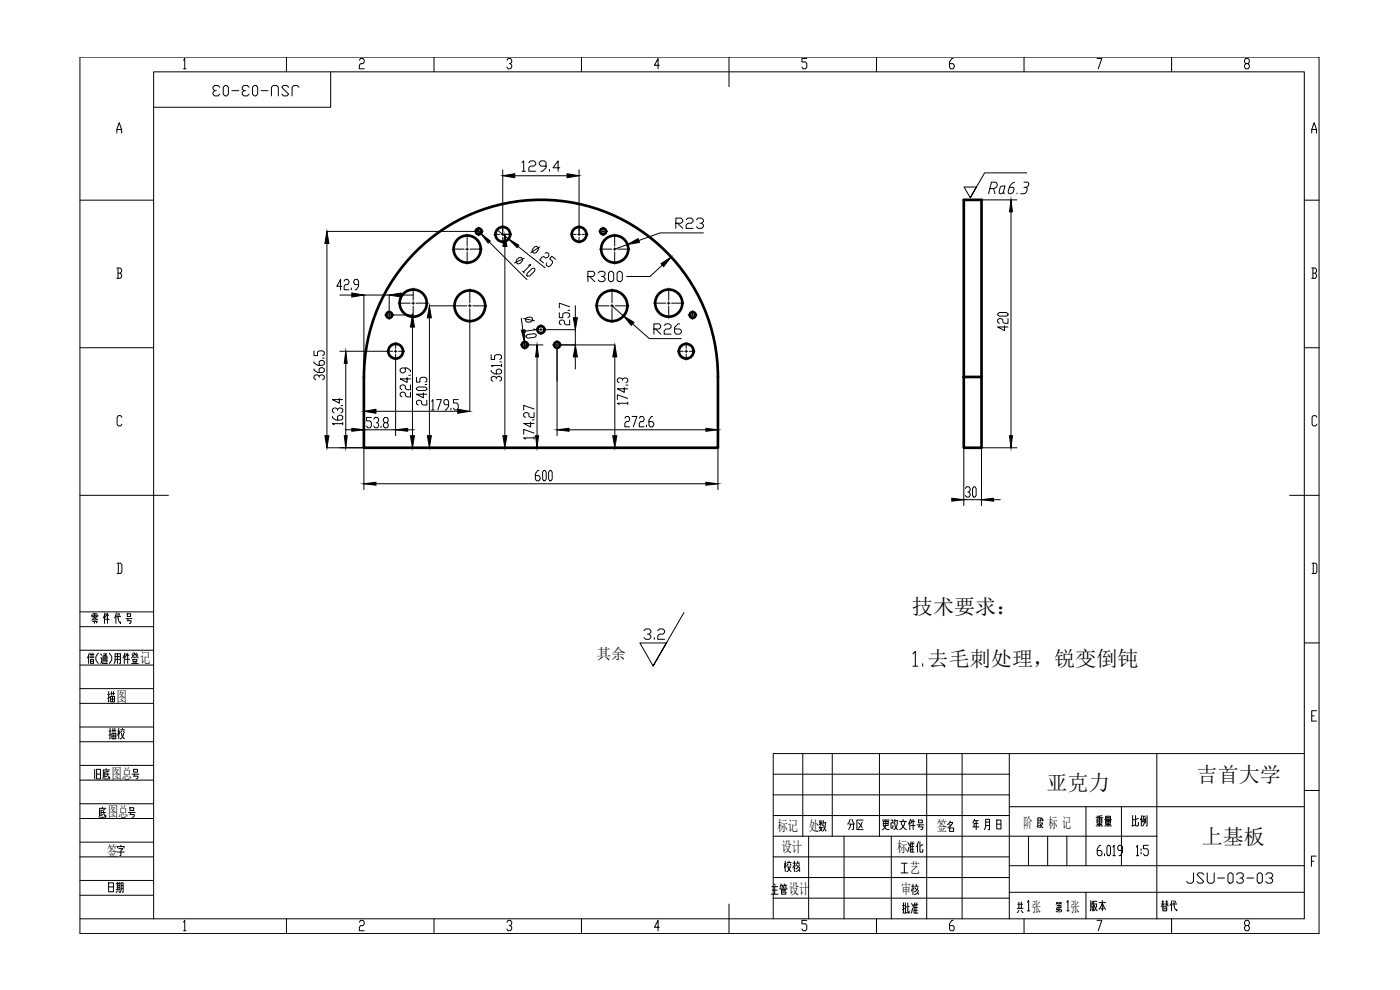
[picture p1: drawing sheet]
<svg xmlns="http://www.w3.org/2000/svg" width="420mm" height="297mm" viewBox="0 0 420 297" stroke-linecap="round" stroke-linejoin="round" font-family="sans-serif">
<!-- layer: 5 -->
<g fill="none" stroke="#000" stroke-width=".3">
<path d="M86 17.1v4.5M130.2 17.1v4.5M174.5 17.1v4.5M218.8 17.1v8.9M263 17.1v4.5M307.3 17.1v4.5M351.6 17.1v4.5M99.2 21.6v10.6h-53.1M24 60.1h22.1M391.4 60.1h4.5M24 104.3h22.1M391.4 104.3h4.5"/>
<path d="M24 148.6h26.6M387 148.6h8.9M391.4 192.9h4.5M391.4 226.1h-159.3v49.6M391.4 237.2h4.5M24 275.7h367.4v-254.1h-345.3v254.1M86 275.7v4.4M130.2 275.7v4.4M174.5 275.7v4.4M218.8 271.3v8.8M263 275.7v4.4M307.3 275.7v4.4"/>
<path d="M351.6 275.7v4.4"/>
</g>
<!-- layer: 9 -->
<path d="M24 17.1h371.9v263h-371.9z" fill="none" stroke="#000" stroke-width=".3"/>
<!-- layer: 10 -->
<g fill="none" stroke="#000" stroke-width=".3">
<path d="M55.1 18.1l.3-.5v3M107.9 18.1l.3-.5h.8l.3 .5v.5l-.3 .5h-.8l-.3 .5v1h1.4M152.1 18.1l.4-.5h.7l.4 .5v.5l-.4 .5h-.3M153.2 19.1l.4 .5v.5l-.4 .5h-.7l-.4-.5M197.9 19.6h-1.5l1.1-2v3M242.1 17.6h-1.4v1h1.1l.3 .5v1l-.3 .5h-.8l-.3-.5M286 17.6h-.3l-.7 1v1.5l.3 .5h.7l.4-.5v-.5l-.4-.5h-1M329.2 17.6h1.5l-1.1 3M373.9 19.1l-.4-.5v-.5l.4-.5h.7l.4 .5v.5l-.4 .5h-.7l-.4 .5v.5l.4 .5h.7l.4-.5v-.5l-.4-.5M35.1 39.9v-1l.7-2.1 .7 2.1v1M35.1 38.9h1.4M55.1 20.6h.7"/>
<path d="M393.7 39.9v-1l.7-2.1 .7 2.1v1M393.7 38.9h1.4M303.4 60v74.4M98.1 69.4h44.7M98.1 73.1v57.6M135.7 74.7h3.6M140.2 74.3v.4h-.5M140.2 70.2v3.7M140.2 75.6v3.7M140.6 74.7h-.4v.5M141.1 74.7h3.6M143 68.8l15.1 15.1"/>
<path d="M143.7 69v.4h-.5M143.7 68.1v.4M143.7 70.3v.5M144.1 69.4h-.4v.5M144.6 69.4h.4M148.2 70.3h1.8M149.1 68.9l14.5 11.4M150.9 69.9v.4h-.5M150.9 67.7v1.7M150.9 71.2v1.8M151.3 70.3h-.4v.5M151.5 70.3h2"/>
<path d="M151.5 73.9v56.8M155 78l.7-.7 .6-.1 .6 .5-.2 .6-.7 .8-.6 .1-.5-.5zM157.3 77.5l-2.9 1.4M158.7 79.6l.6-.2-2.2 2.2M160.4 74.1l.6-.2 .6 .4-.1 .7-.6 .8-.6 .2-.6-.5 .1-.6zM162 74.1l-2.7 1.7M163.6 76l.6-.2 .5 .4v.6l-.3 .4-.6 .2-.6-.4-.6 .2-.6 .8 1.1 .9M166.7 77.8l-1.1-.9-.6 .8 .8 .7v.6l-.7 .8-.6 .2-.6-.4 .1-.7M171.1 70.3h1.8M173.8 69.9v.4h-.4M173.8 67.7v1.7M173.8 71.2v1.8"/>
<path d="M174.2 70.3h-.4v.5M174.7 70.3h1.8M179.7 69.4h.4M180 74.7h3.6M181 69v.4h-.4M181 68.1v.4M181 70.3v.5M181.4 69.4h-.4v.5M181.9 69.4h.4M184.5 74.3v.4h-.5M184.5 70.2v3.7M184.5 75.6v3.7"/>
<path d="M184.9 74.7h-.4v.5M185.4 74.7h3.6M35.1 80.4h1l.4 .5v.6l-.4 .5M35.4 82h.7l.4 .5v.5l-.4 .5h-1M35.4 80.4v3.1M102 88.5h3.6M102.6 85.9h-1.5l1.1-2.1v3.1M103.3 84.4l.3-.6h.8l.3 .6v.5l-.3 .5h-.8l-.3 .5v1h1.4M105.4 86.4v.5M107.6 85.4h-1.1l-.3-.5v-.5l.3-.6h.8l.3 .6v1.5l-.7 1h-.4M115.5 94.5h.4M116.8 94.1v.4h-.4"/>
<path d="M116.8 93.6v-5.1h-7.6v24.5M116.8 95.4v.4M117.2 94.5h-.4v.5M117.7 94.5h6.1M119.5 91h3.6M120.4 88.5h3.6M123.8 98.1v32.6M124 90.5v.5h-.4M124 86.4v3.7M124 91.8v3.7M124.4 91h-.4v.4M124.9 91h3.6"/>
<path d="M128.9 91.8h11.2M128.9 95.4v35.3M141 91.3v.5h-.4M141 86.7v4.2M141 92.6v30.8M141.4 91.8h-.4v.4M141.9 91.8h4.2M156.4 95.5l1.2 8.9M156.8 81.4l.5 .5M157.2 95.6l3.2 .7M157.6 99l.1 .7M157.7 95.7l.5-.4 1-.2 .6 .3 .1 .7-.5 .5-1 .1-.6-.3z"/>
<path d="M158.2 82l1.5-1.4 .6-.1 .3 .2-.1 .6-1.5 1.5-.6 .1-.3-.3zM160.2 98.7l.5 .3-3 .4M160.8 98.9h.6M162.3 98.5v.4h-.4M162.3 97.4v.6M162.3 99.8v.6M162.8 98.9h-.5v.5M163.2 98.9h9.5v4.6M167.9 93.8v1.5h1v-1.1l.5-.4h1l.6 .4v.7l-.6 .4M170.4 93.1h.6M171 96v1.5h-1.1l-.5-.4v-.7l-.5-.4h-.5l-.5 .4v.7l.5 .4M171 92l-3.1-1v1.4"/>
<path d="M172.7 91.7v3.6M178.6 91.8h4.2M183.7 91.3v.5h-.5M183.7 86.7v4.2M183.7 92.6v4.2M184.1 91.8h-.4v.4M184.6 91.8h4.1M196.2 91h3.6M200.7 90.5v.5h-.5M200.7 86.4v3.7M200.7 91.8v3.7M201.1 91h-.4v.4"/>
<path d="M201.6 91h3.6M206.5 94.5h.5M207.9 94.1v.4h-.5M207.9 93.2v.4M207.9 95.4v.4M208.3 94.5h-.4v.5M208.8 94.5h.4M299.4 94.1l.5-.3h2.1l.5 .3v.4l-.5 .4h-2.1l-.5-.4zM301.5 97.8v1.4l-2.1-1.1h3.1M302.5 95.6v1.4h-1l-.5-.3v-.8l-.6-.3h-.5l-.5 .3v.8l.5 .3M393.7 80.4h1l.4 .5v.6l-.4 .5M394 82h.7l.4 .5v.5l-.4 .5h-1"/>
<path d="M394 80.4v3.1M94.2 110.7v.3l1.1 .8h1.5l.5-.4v-.7l-.5-.4h-.5l-.5 .4v1.1M94.2 108.5v.4l1.1 .7h1.5l.5-.4v-.7l-.5-.4h-.5l-.5 .4v1.1M94.2 105.3v1.4h1.1v-1.1l.5-.3h1l.5 .3v.7l-.5 .4M95.8 113.2v-.4l-.5-.3h-.6l-.5 .3v.8l.5 .3M95.8 112.8l.5-.3h.5l.5 .3v.8l-.5 .3M96.8 107.4h.5M101.8 119.5v1.5l-2-1.1h3.1M102 105.4h15.8M103.8 105.4v29M109.2 113.1v10.3M118.7 105v.4h-.4"/>
<path d="M118.7 102.8v1.7M118.7 106.3v24.4M119.2 105.4h-.5v.4M119.6 105.4h1.8M121.7 110.4v1.1l-.6 .4h-.5l-.5-.4v-.7l.5-.4h1.6l1 .8v.3M122.2 113.3v1.5l-2.1-1.1h3.1M122.7 112.6h.5M123.2 117.7v1.4h-1l-.5-.4v-.7l-.6-.3h-.5l-.5 .3v.7l.5 .4M123.2 115.5v1.4h-1l-.5-.3v-.7l-.6-.4h-.5l-.5 .4v.7l.5 .3M125 116.5l.5-.4h2.1l.5 .4v.3l-.5 .4h-2.1l-.5-.4zM125 113.2v1.5h1v-1.1l.5-.4h1.1l.5 .4v.7l-.5 .4M127 117.9v1.5l-2-1.1h3.1"/>
<path d="M127.6 115.4h.5M131 119.9h1.5l-1.1 3.1M137.5 119.9h-1.4v1h1.1l.3 .5v1.1l-.3 .5h-.8l-.3-.5M147.4 111.1v.4l1 .7h1.6l.5-.4v-.7l-.5-.3h-.5l-.5 .3v1.1M147.4 106.4v1.5h1v-1.1l.6-.4h1l.5 .4v.7l-.5 .4M149 113.7v-.4l-.6-.4h-.5l-.5 .4v.7l.5 .4M149 113.3l.5-.4h.5l.5 .4v.7l-.5 .4M150 108.6h.5M150.5 109.7h-3.1l.5 .3M150.5 109.3v.7M156.2 103.5h.4M157.5 103v.5h-.4"/>
<path d="M157.5 102.2v.4M157.5 104.4v.4M157.8 100.8l.5-.4 2.1-.3 .5 .3 .1 .4-.5 .4-2 .3-.6-.3zM157.9 103.5h-.4v.4M158.4 103.5h4.5M161.2 103.5v30.9M165.8 103.5h.5M167.2 103v.5h-.5M167.2 102.2v.4M167.2 104.4v26.3M167.6 103.5h-.4v.4M168.1 103.5h16.4"/>
<path d="M172.7 107.1v3.6M184.5 107.1v23.6M186.8 114.1v-.3l-.5-.4h-.5l-.5 .4v.7l.5 .3M186.8 113.8l.6-.4h.5l.5 .4v.7l-.5 .3M187.4 116.3v1.4l-2.1-1h3.1M187.9 115.6h.5M188.4 119.5l-3.1-1v1.4M203.3 105.4h1.7M205.9 105v.4h-.4M205.9 102.8v1.7M205.9 106.3v1.8M206.4 105.4h-.5v.4"/>
<path d="M206.8 105.4h1.8M36.6 125.2l-.4-.5h-.7l-.4 .5v2.1l.4 .5h.7l.4-.5M98.1 134.4h53.4M99.8 125v.3l1 .7h1.5l.6-.3v-.7l-.6-.4h-.5l-.5 .4v1M101.3 123.1v-.3l-.5-.4h-.5l-.5 .4v.7l.5 .4M101.3 122.8l.5-.4h.5l.6 .4v.7l-.6 .4M102.3 121.7h.6M102.9 127.1h-3.1l.5 .4M102.9 126.8v.7M103.6 129h20.8M109.2 134.4v12.5M111.4 125.3h-1.4v1h1.1l.3 .5v1l-.3 .6h-.7l-.4-.6"/>
<path d="M112.2 125.8l.4-.5h.7l.3 .5v.5l-.3 .5h-.4M112.8 123.4h24.6M113.3 126.8l.3 .5v.5l-.3 .6h-.7l-.4-.6M114.3 127.8v.6M115.4 126.8l-.3-.5v-.5l.3-.5h.7l.4 .5v.5l-.4 .5h-.7l-.3 .5v.5l.3 .6h.7l.4-.6v-.5l-.4-.5M128.1 120.1v1.4h-1.1l-.5-.3v-.8l-.5-.3h-.5l-.5 .3v.8l.5 .3M129.6 120.4l.3-.5v3.1M129.6 123h.7M134.6 121.4h-1.1l-.3-.5v-.5l.3-.5h.8l.3 .5v1.5l-.7 1.1h-.4M135.3 122.5v.5M159.2 126.7v1.4l-2-1.1h3.1M159.8 126h.5"/>
<path d="M160.3 131.4h-3.1l.5 .3M160.3 129.9l-3.1-1.1v1.5M160.3 123.8v1.5h-1.1l-.5-.4v-.8l-.5-.3h-.5l-.5 .3v.8l.5 .4M160.3 122.7l-3.1-1.1v1.5M160.3 131v.7M167.2 129h48.3M184.5 134.4h30.9M187.5 125.5l.4-.5h.7l.4 .5v.5l-.4 .5h-.7l-.4 .5v1.1h1.5M188.4 121h-3.1l.5 .4M188.4 120.6v.8M189.7 125h1.4l-1 3.1M191.9 125.5l.3-.5h.7l.4 .5v.5l-.4 .5h-.7l-.3 .5v1.1h1.4"/>
<path d="M194 127.5v.6M195.8 125h-.3l-.7 1v1.5l.3 .6h.7l.4-.6v-.5l-.4-.5h-1M215.5 134.4v12.5M289.2 134.4v17.3M305.2 134.4h-10.6v17.3M395.2 125.2l-.3-.5h-.8l-.3 .5v2.1l.3 .5h.8l.3-.5M109.2 145.1h106.3M161.7 141.1h-.3l-.7 1.1v1.5l.3 .6h.7l.4-.6v-.5l-.4-.5h-1M163.2 141.1h.4l.3 .6v2l-.3 .6h-.4l-.4-.6v-2zM165 141.1h.4l.3 .6v2l-.3 .6h-.4l-.4-.6v-2zM286.5 149.9h13.7M35.1 169h1.1l.4 .5v2.1l-.4 .5h-1.1"/>
<path d="M35.5 169v3.1M393.8 169h1.1l.3 .5v2.1l-.3 .5h-1.1M394.1 169v3.1M24 199.5h22.1M24 195.1h22.1M24 188h22.1M24 183.6h22.1M26.6 196.6v2.5M26.7 196l-.5 1.4M26.9 197.2h1.3M27 196.4h1.2M27.2 197.8h.9v1.3h-.9z"/>
<path d="M27.2 198.4h.9M27.3 196v1.2M27.5 186l.6-.2 .3-.6 .4 .6 .5 .2M27.5 185v-.4h1.8v.4M27.8 186.4h1.3l-.2 .4M27.8 185.4h.3M27.8 185h.4M27.8 184.2h1.3M27.9 196v1.2M28.2 186h.5M28.3 186.4v.7M28.4 184.2v1"/>
<path d="M28.7 185h.4M28.8 185.4h.3M29.5 196l-.7 1v1l.7 1.1M30.2 197.4h.3v1.3l-.3 .4M30.2 196.2l.3 .4M30.5 198.7l.3 .4h1.4M30.9 198.7v-1.9h1.2l-.2 1.9M30.9 197.4h1.2M30.9 198h1.2M31.1 196.2h.8l-.4 .6v1.9M31.4 184.6v2.5M31.4 196.6l.1 .2"/>
<path d="M31.5 183.9l-.5 1.5M31.6 185.8h1.2M31.9 184.6l-.3 .6M31.9 184.2v.4h.7M32.2 183.9v3.2M32.8 196l.7 1v1l-.7 1.1M34.3 199.1l.3-.7v-2.2h1.5v2.9h-.2M34.6 197.8h1.5M34.6 197h1.5M34.8 184.6v2.5M34.9 183.9l-.5 1.5M35 185h1.2"/>
<path d="M35.3 196.2v2.9M35.4 183.9l.3 2.5 .5 .7v-.5M35.8 184.2l.1 .4M37.3 196.6v2.5M37.5 196l-.6 1.4M37.6 197.8h1.3M37.8 185.6h1.8M37.9 196.6l-.3 .6M37.9 196.2v.4h.8M38.2 184.2h1v.8h-1zM38.2 186.2h1.1l-.2 .9h-.3M38.3 196v3.1"/>
<path d="M38.4 185.6l-.1 .6M39.5 199.1h2M39.6 196.4l.3 .4M39.8 196h.7v.2l-1 1.2M39.9 197.8h1.2v.6h-1.2zM40.1 197.2h.8M40.2 198.4v.7M40.5 196.2l1 1.2M40.8 198.4v.7M41.1 196l-.3 .4M41.3 196.4l-.2 .4M24 211h22.1"/>
<path d="M24 206.6h22.1M24 218.1h22.1M393.7 214.8h.7M395.1 213.2h-1.4v3.2h1.4M24 222.6h22.1M24 234.1h22.1M24 229.6h22.1M232.1 232.3h70.8M232.1 238.5h70.8M240.9 226.1v24.8M249.8 226.1v24.8M263.9 226.1v24.8"/>
<path d="M278.1 226.1v49.6M288.7 226.1v49.6M302.9 226.1v49.6M347.2 226.1v49.6M24 245.6h22.1M24 241.2h22.1M24 257.1h22.1M24 252.7h22.1M35.2 254.4v-.4h2.1v.4M35.2 255.7h2.1M35.7 254.6h1.1l-.5 .7v1.4h-.3M36.3 253.6v.4"/>
<path d="M232.1 257.1h70.8M232.1 244.7h70.8M232.1 250.9h115.1M242.7 250.9v24.8M245.9 246.9h.8M245.9 248.3h1M245.9 246.2l.1 .3M246.2 247.9l-.2 .6 .7 .9M246.3 246.2v1.5M246.6 247.3l-.3-.4-.4 .6M246.6 248.3l-.1 .6-.6 .5M246.7 246.2l-.1 .3"/>
<path d="M247.2 247.7l.7 1.7M247.2 246.9h.7M247.2 246.2l-.3 1.5M247.7 246.9l-.1 1.4-.6 1.1M253.3 250.9v24.8M267.5 250.9v24.8M285 246.8h.9v.2l-.6 .8-.9 .6M285 248.4h1.2v1.1h-1.2zM285 247.4l.3 .4M285.2 246.3l-.5 .9-.4 .2M292 248.1h1.8M292.3 246.2h1.3"/>
<path d="M292.5 245.8l-.5 1.1M293 246.2v2.7M293.5 247.1h-1.2v1M295.4 248.9l.4-1v-2.1h1.2v3.1h-.4M295.8 246.7h1.2M295.8 247.7h1.2M299.1 246h1.3v2.7h-1.3zM299.1 247.3h1.3M302.9 242h88.5M302.9 259.7h88.5M311.5 246.1h.5M311.5 246.9h.5"/>
<path d="M312 247.7l-.8 .2M312.1 245.3l-.6 .2v2.9M312.2 246.9h.7v.2l-.4 .8-.5 .5M312.2 247.3l.8 1.1M313 245.9v.4h-.3v-.8h-.3l-.3 1M325.9 242v17.7M330.4 253.6h-.4l-.7 1.1v1.5l.4 .5h.7l.3-.5v-.5l-.3-.5h-1.1M331.5 256.2v.5M332.6 253.6h.3l.4 .6v2l-.4 .5h-.3l-.4-.5v-2zM334 254.2l.4-.6v3.1M334 256.7h.7M336.6 242v17.7"/>
<path d="M336.9 255.2h-1.1l-.4-.5v-.5l.4-.6h.7l.4 .6v1.5l-.7 1h-.4M341 254.2l.4-.6v3.1M341 256.7h.7M342.5 254.7v.5M342.5 255.7v.5M344.6 253.6h-1.4v1.1h1.1l.3 .5v1l-.3 .5h-.8l-.3-.5M393.6 258.4h.7M395 256.9h-1.4v3.1M24 264.2h22.1M24 268.6h22.1M55.1 276.7l.3-.6v3.2M55.1 279.3h.7"/>
<path d="M107.9 276.7l.3-.6h.8l.3 .6v.5l-.3 .5h-.8l-.3 .5v1.1h1.4M152.1 276.7l.4-.6h.7l.4 .6v.5l-.4 .5h-.3M153.2 277.7l.4 .5v.5l-.4 .6h-.7l-.4-.6M197.9 278.2h-1.5l1.1-2.1v3.2M231.5 268.3h2M231.6 266h1.8M231.8 267.1h1.4M232.1 263.3h70.8M232.1 269.5h70.8M232.4 265.2l.2 .4M232.5 266v2.3M234.1 266.9v-.4h2v.4"/>
<path d="M234.4 265.2l-.3 .8M234.4 265.6h.6M234.5 267.3h1.2v-.4h-1.2v1.4h1.3v-.6h-1.3M234.7 265.6l.1 .4M235.1 266.2v.3M235.4 265.2l-.3 .8M235.4 265.6h.7M235.7 265.6l.1 .4M242.1 276.1h-1.4v1.1h1.1l.3 .5v1l-.3 .6h-.8l-.3-.6M273.6 265.9h.7M273.7 266.7l-.1 .7M274 265.3v3.1"/>
<path d="M274.1 266.5l.2 .2M274.6 266.3l.4 .6M274.6 265.9h1M275 265.3v.6M275.4 266.3a1.21 1.21 0 0 1-1 1.3M275.6 267.2a1.14 1.14 0 0 1-1.2 1.2M286 276.1h-.3l-.7 1.1v1.5l.3 .6h.7l.4-.6v-.5l-.4-.5h-1M302.9 267.7h88.5M329.2 276.1h1.5l-1.1 3.2M373.9 277.7l-.4-.5v-.5l.4-.6h.7l.4 .6v.5l-.4 .5h-.7l-.4 .5v.5l.4 .6h.7l.4-.6v-.5l-.4-.5"/>
</g>
<!-- layer: SLD-0 -->
<path d="M308.7 250.9v8.8M314.4 250.9v8.8M320.2 250.9v8.8" fill="none" stroke="#000" stroke-width=".3"/>
<!-- layer: 0 -->
<g fill="none" stroke="#000" stroke-width=".8">
<path d="M124.8 75.5a53.1 53.1 0 0 1 57.9-11.5 53.1 53.1 0 0 1 32.8 49.1v21.3h-106.3v-21.3a53.1 53.1 0 0 1 15.6-37.6zM289.2 113.1h5.4v21.3h-5.4v-74.4h5.4v53.1"/>
<circle cx="140.2" cy="74.7" r="4.1"/>
<circle cx="143.7" cy="69.4" r=".88"/>
<circle cx="150.9" cy="70.3" r="2.21"/>
<circle cx="173.8" cy="70.3" r="2.21"/>
<circle cx="181" cy="69.4" r=".88"/>
<circle cx="184.5" cy="74.7" r="4.1"/>
<circle cx="116.8" cy="94.5" r=".88"/>
<circle cx="124" cy="90.9" r="4.1"/>
<circle cx="141" cy="91.8" r="4.6"/>
<circle cx="162.3" cy="98.9" r="1.07"/>
<circle cx="183.7" cy="91.8" r="4.6"/>
<circle cx="200.7" cy="90.9" r="4.1"/>
<circle cx="207.9" cy="94.5" r=".88"/>
<circle cx="118.7" cy="105.4" r="2.21"/>
<circle cx="157.5" cy="103.5" r=".88"/>
<circle cx="167.2" cy="103.5" r=".88"/>
<circle cx="205.9" cy="105.4" r="2.21"/>
</g>
<!-- layer: 10 -->
<g fill="#000" stroke="#000" stroke-width=".3">
<path d="M303.4 60l.5 3.6h-.9zM98.1 69.4l.6 3.7h-1.2zM144.3 70.1l2.9 2.2-.7 .6zM151.5 70.3l.6 3.6h-1.2zM152.6 71.7l3.1 1.9-.5 .7zM105.6 87.9l3.6 .6-3.6 .6zM116.8 88.5l3.6-.6v1.2zM123.8 94.5l.6 3.6h-1.2zM128.9 91.8l.6 3.6h-1.2zM172.1 95.3h1.2l-.6 3.6zM103.8 105.4l.4 3.6h-.9zM156.5 99.1l.9-.1v3.6z"/>
<path d="M161.2 103.5l.4 3.6h-.9zM172.7 103.5l.6 3.6h-1.2zM184.5 103.5l.6 3.6h-1.2zM97.5 130.7h1.2l-.6 3.7zM103.3 130.7h.9l-.4 3.7zM105.6 128.5l3.6 .5-3.6 .4zM109.2 123.4l3.6-.6v1.2zM118.7 129l3.7-.5v.9zM123.2 130.7h1.2l-.6 3.7zM128.3 130.7h1.2l-.6 3.7zM137.4 122.8l3.6 .6-3.6 .6zM150.9 130.7h1.2l-.6 3.7z"/>
<path d="M160.7 130.7h.9l-.4 3.7zM167.2 129l3.6-.5v.9zM183.9 130.7h1.2l-.6 3.7zM211.8 128.5l3.7 .5-3.7 .4zM303 130.7h.9l-.5 3.7zM109.2 145.1l3.6-.4v.9zM211.8 144.7l3.7 .4-3.7 .5zM285.6 149.5l3.6 .4-3.6 .5zM294.6 149.9l3.6-.4v.9z"/>
</g>
<!-- layer: 0 -->
<g fill="none" stroke="#000" stroke-width=".3">
<path d="M150.9 51v19.3M154.5 52.7h15.7M156.7 48.8l.5-.5v3.1M156.7 51.4h1M158.7 48.8l.5-.5h1.1l.5 .5v.5l-.5 .5h-1.1l-.5 .5v1.1h2.1M163.9 49.8h-1.6l-.5-.5v-.5l.5-.5h1.1l.5 .5v1.5l-1.1 1.1h-.5M164.9 50.8v.6M168 50.3h-2l1.5-2v3.1M173.8 51v19.3M188.3 73.4l-3.8 1.3M198.8 79.6l-3.7 3.4h-7M202.8 67h1.6l.5-.5v-.6l-.5-.5h-1.6v3.1"/>
<path d="M203.3 67l1.6 1.5M205.9 65.9l.5-.5h1.1l.5 .5v.6l-.5 .5h-1.1l-.5 .5v1h2.1M209 65.9l.5-.5h1.1l.5 .5v.6l-.5 .5h-.5M210.6 67l.5 .5v.5l-.5 .5h-1.1l-.5-.5M211.1 69.9h-13l-6.4 2.3M176.4 83h1.6l.5-.6v-.5l-.5-.5h-1.6v3.1M176.9 83l1.6 1.5M179.5 81.9l.5-.5h1.1l.5 .5v.5l-.5 .6h-.5M181.1 83l.5 .5v.5l-.5 .5h-1.1l-.5-.5M182.6 81.9l.5-.5h.5l.6 .5v2.1l-.6 .5h-.5l-.5-.5zM183.7 91.8l3.4 3M185.2 81.9l.5-.5h.5l.6 .5v2.1l-.6 .5h-.5l-.5-.5z"/>
<path d="M189.9 97.2l5 4.4h9.6M196.2 98.7h1.6l.5-.5v-.5l-.5-.5h-1.6v3.1M196.8 98.7l1.5 1.6M199.3 97.7l.6-.5h1l.5 .5v.5l-.5 .5h-1l-.6 .5v1.1h2.1M204 97.2h-.5l-1.1 1v1.5l.6 .6h1l.5-.6v-.5l-.5-.5h-1.6M274 196.2l.7-.8v4.5M274 199.9h1.4M276.9 199.1v.8"/>
</g>
<path d="M150.9 52.7l3.6-.6v1.2zM170.2 52.1l3.6 .6-3.6 .6zM188.3 73.4l3.2-1.8 .4 1.1zM198.4 79.1l3-2-2.2 2.9zM187.1 94.8l3.2 1.9-.9 .9z" fill="#000" stroke="#000" stroke-width=".3"/>
<path d="M308.1 51.9h-12.6l-4.3 7.4 1.8-3.2h-3.7l1.9 3.2M205.3 183.8l-9.3 16 4-6.9h-8l4 6.9" fill="none" stroke="#000" stroke-width=".3"/>
<text font-size="7.1" x="295.3" y="59.3">Ra6.3</text>
<g font-size="6.6">
<text x="62.8" y="30">JSU-03-03</text>
<text x="191.9" y="193">3.2</text>
<text x="31.4" y="223">描校</text>
<text x="27.2" y="234.9">旧底图总号号</text>
<text x="28.6" y="246.6">底图总号号</text>
<text x="253.3" y="250.1">分区</text>
<text x="263.5" y="250.1">更改文件号</text>
<text x="327.7" y="249.1">重量</text>
<text x="338.3" y="249.1">比例</text>
<text x="270.9" y="256.8">准化</text>
<text x="234.2" y="262.8">校核</text>
<text x="31.4" y="269.2">日期</text>
<text x="354.9" y="266.3">JSU-03-03</text>
<text x="269.5" y="275.2">批准</text>
<text x="326" y="274.5">版本</text>
<text x="347.5" y="274.5">替代</text>
</g>
<g font-size="6.3">
<text x="273.7" y="184.3">技术要求：</text>
<text x="278.4" y="199.9">去毛刺处理，锐变倒钝</text>
<text x="314.1" y="237.1">亚克力</text>
<text x="359.1" y="234.8">吉首大学</text>
<text x="360.6" y="253.3">上基板</text>
</g>
<text font-size="6.2" x="288.6" y="150.3">30</text>
<g font-size="5.3">
<text x="35.3" y="211.7" transform="rotate(-90 35.3 211.7)">描图</text>
<text x="273.4" y="263.2" transform="rotate(-90 273.4 263.2)">工艺</text>
</g>
<g font-size="4.9">
<text x="308" y="275.2" transform="rotate(-90 308 275.2)">共 张</text>
<text x="319.6" y="275.2" transform="rotate(-90 319.6 275.2)">第 张</text>
</g>
<g font-size="4.4">
<text x="179" y="197.7">其余</text>
<text x="42.1" y="199.1">记</text>
<text x="34.9" y="210.6">图</text>
<text x="33.5" y="233.7">图总</text>
<text x="32.3" y="245.2">图总</text>
<text x="233.3" y="249.5">标记</text>
<text x="242.8" y="249.4">处</text>
<text x="281.2" y="249.5">签</text>
<text x="307.1" y="248.4">阶</text>
<text x="314.6" y="248.4">标 记</text>
<text x="32.1" y="256.7">签</text>
<text x="234.6" y="255.6">设计</text>
<text x="269.2" y="255.7">标</text>
<text x="273" y="261.9">艺</text>
<text x="236.7" y="268.3">设计</text>
<text x="270.5" y="268.4">审</text>
<text x="309.8" y="273.8">张</text>
<text x="321.4" y="273.8">张</text>
</g>
</svg>
